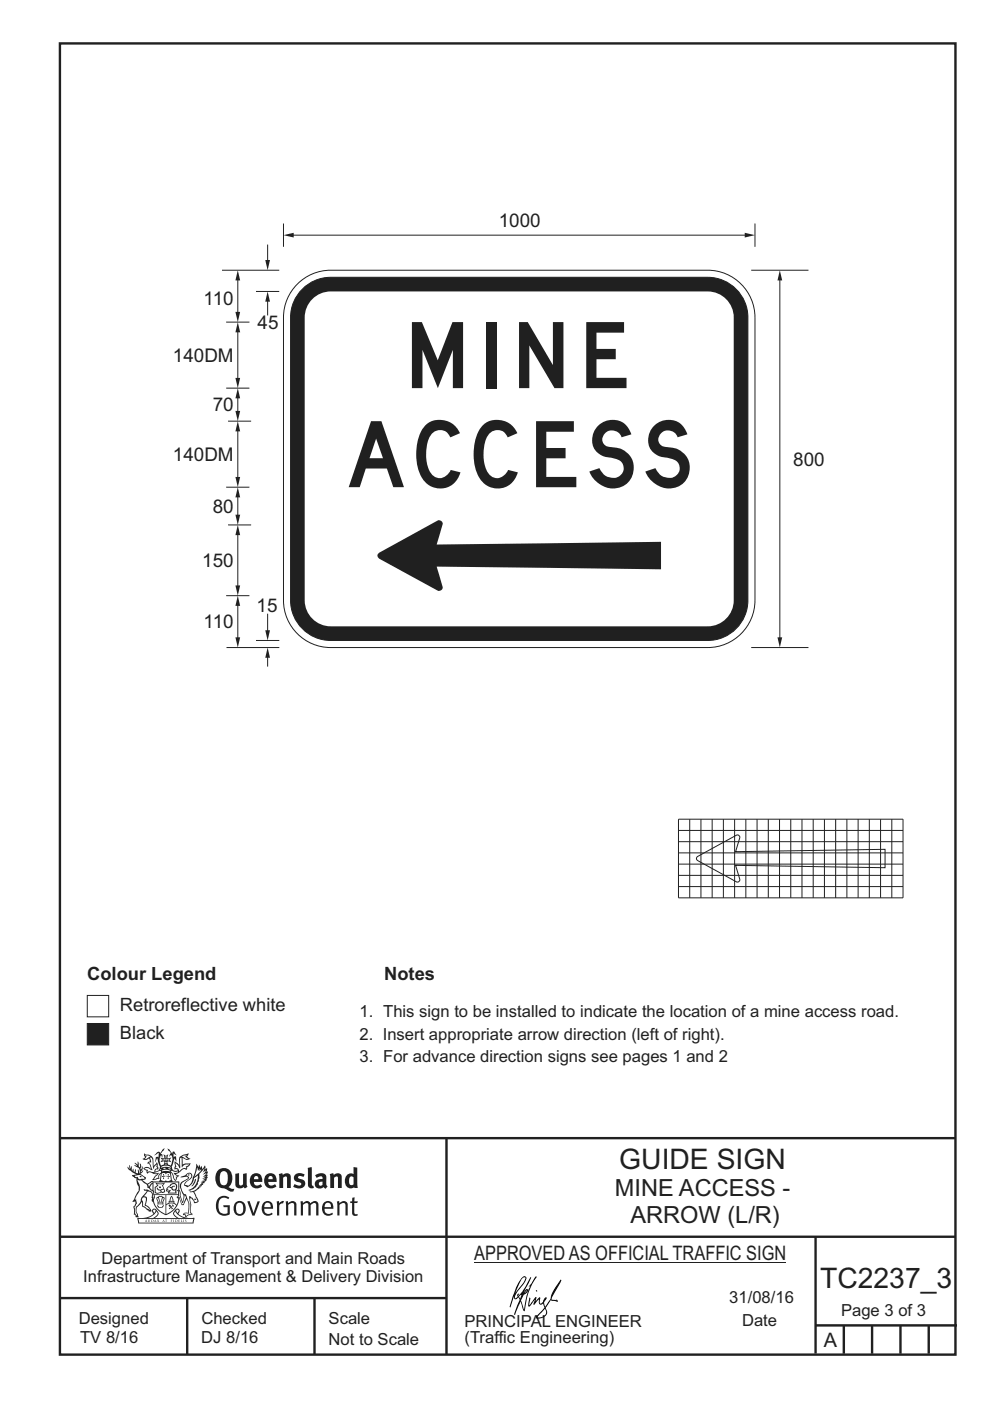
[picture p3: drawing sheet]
<svg xmlns="http://www.w3.org/2000/svg" width="210mm" height="297mm" viewBox="0 0 210 297" stroke-linecap="round" stroke-linejoin="round" font-family="sans-serif">
<g fill="none" stroke="#231f20" stroke-width=".51">
<path d="M12.7 9.2h190v278h-190zM12.7 241.3h189.9M94.7 241.4v45.8M12.7 275.2h82M12.7 262.2h190.1M39.7 275.2v12M66.7 275.2v12M173 262.2v24.8M173 281h30M179 281v6M185 281v6M191 281v6"/>
<path d="M197 281v6"/>
</g>
<g fill="#231f20">
<path d="M47 248.5a2.55 2.55 0 0 0 0 2.7l.3 .1a.81 .81 0 0 0 1-.9v-.6a1.04 1.04 0 0 0-1.1-1.5zM46.3 248.1a1.82 1.82 0 0 1 2.1-.2 1.82 1.82 0 0 1 .9 1.9 2.29 2.29 0 0 1-.8 1.9l.7 .3h.5l-.2 .6a2.87 2.87 0 0 1-2-.7 2.12 2.12 0 0 1-1.7-3.1z" fill-rule="evenodd"/>
<path d="M49.9 248.9l.8-.2v2a.46 .46 0 0 0 .2 .6 .46 .46 0 0 0 .7-.2v-2.2l.7-.2v2.4l.2 .5-.6 .4-.2-.3a1.02 1.02 0 0 1-1.2 .2 1.02 1.02 0 0 1-.6-1.1z" fill-rule="evenodd"/>
<path d="M54 249.5l-.1 .5h.9a.49 .49 0 0 0-.2-.6 .49 .49 0 0 0-.6 .1zM53.4 249.2a1.34 1.34 0 0 1 1.6-.3 1.34 1.34 0 0 1 .6 1.5v.2h-1.7a.77 .77 0 0 0 .5 .8 .77 .77 0 0 0 .9-.3l.3 .4a1.59 1.59 0 0 1-2.1 .2 1.59 1.59 0 0 1-.4-2z" fill-rule="evenodd"/>
<path d="M57 249.5l-.1 .5h.9a.49 .49 0 0 0-.2-.6 .49 .49 0 0 0-.6 .1zM56.4 249.2a1.34 1.34 0 0 1 1.6-.3 1.34 1.34 0 0 1 .7 1.5v.2h-1.8a.77 .77 0 0 0 .5 .8 .77 .77 0 0 0 .9-.3l.3 .4a1.59 1.59 0 0 1-2 .2 1.59 1.59 0 0 1-.5-2z" fill-rule="evenodd"/>
<path d="M59.1 248.9l.8-.2 .1 .4a.95 .95 0 0 1 1-.3 .95 .95 0 0 1 .7 .8v2.3h-.8v-2.3a.46 .46 0 0 0-.8 .1v2.2h-.9z" fill-rule="evenodd"/>
<path d="M62.5 249.1a1.75 1.75 0 0 1 2.1-.1l-.2 .5-.6-.2a.43 .43 0 0 0-.6 .3l.4 .3a1.04 1.04 0 0 1 1.2 1.2 1.04 1.04 0 0 1-1.4 .9l-1.2-.4 .3-.6 1 .4 .4-.4a.88 .88 0 0 0-1-.5l-.4-.2-.1-.4z" fill-rule="evenodd"/>
<path d="M65.3 247.6l.8-.2 .1 3.8 .2 .2 .2 .5a.88 .88 0 0 1-1-.1 .88 .88 0 0 1-.3-1z" fill-rule="evenodd"/>
<path d="M67.8 250.6a.43 .43 0 0 0-.1 .7 .43 .43 0 0 0 .7-.1v-.7zM66.8 249.2a1.7 1.7 0 0 1 2.4 .1v1.8l.3 .4-.4 .5-.5-.3a1.03 1.03 0 0 1-1.7-.2 1.03 1.03 0 0 1 .8-1.5h.7v-.4a.8 .8 0 0 0-1.2 .1z" fill-rule="evenodd"/>
<path d="M69.9 248.9l.8-.2 .1 .4a.95 .95 0 0 1 1-.3 .95 .95 0 0 1 .7 .8v2.3h-.8v-2.3a.46 .46 0 0 0-.8 .1v2.2h-.8z" fill-rule="evenodd"/>
<path d="M74.3 249.5a1.48 1.48 0 0 0 0 1.7l.4 .1 .3-.2v-1.5l-.3-.2zM75 247.4l.8 .2 .1 4.3h-.7l-.1-.2a1.26 1.26 0 0 1-1.4 0 1.26 1.26 0 0 1-.6-1.3 1.29 1.29 0 0 1 .5-1.3 1.29 1.29 0 0 1 1.4-.2z" fill-rule="evenodd"/>
<path d="M46.4 253.9a1.72 1.72 0 0 1 2.2 0l-.2 .3a1.24 1.24 0 0 0-1.4-.1 1.24 1.24 0 0 0-.7 1.3 1.49 1.49 0 0 0 1.3 2l.7-.2v-1.3h-.9l-.1-.4h1.4v2a1.93 1.93 0 0 1-2.2-.1 1.93 1.93 0 0 1-.7-2.2l.2-.7z" fill-rule="evenodd"/>
<path d="M50.3 255.2a1.65 1.65 0 0 0 .3 2.2 .99 .99 0 0 0 1-1.5 .78 .78 0 0 0-.4-.8 .78 .78 0 0 0-.9 .1zM50 254.9a1.33 1.33 0 0 1 1.6-.1 1.33 1.33 0 0 1 .5 1.5 1.31 1.31 0 0 1-1.3 1.5 1.31 1.31 0 0 1-1.3-1.6l.1-.5z" fill-rule="evenodd"/>
<path d="M52.5 254.7l.4-.1 .9 2.6 .8-2.5h.5l-1.1 3h-.5z" fill-rule="evenodd"/>
<path d="M56.2 255.2l-.2 .7h1.4a.7 .7 0 0 0-.3-.8 .7 .7 0 0 0-.9 .1zM55.9 255a1.22 1.22 0 0 1 1.5-.2 1.22 1.22 0 0 1 .5 1.5h-1.9a.93 .93 0 0 0 .5 1 .93 .93 0 0 0 1.2-.2l.1 .3a1.43 1.43 0 0 1-1.7 .1 1.43 1.43 0 0 1-.6-1.7z" fill-rule="evenodd"/>
<path d="M58.7 254.8l.4-.2 .1 .5 .4-.3 .6-.2-.2 .6a.66 .66 0 0 0-.8 .6v1.9h-.4z" fill-rule="evenodd"/>
<path d="M60.6 254.8l.4-.2 .1 .5a.94 .94 0 0 1 1-.4 .94 .94 0 0 1 .8 .7v2.3h-.5l-.1-2.5a.81 .81 0 0 0-1.2 .3v2.2h-.4z" fill-rule="evenodd"/>
<path d="M63.7 254.7l.5-.1 .1 .5 .4-.3a.78 .78 0 0 1 1.1 .3 .9 .9 0 0 1 1-.5 .9 .9 0 0 1 .7 .8v2.3h-.4l-.1-2.5a.67 .67 0 0 0-1.1 .3v2.2h-.5v-2.4l-.4-.2-.7 .4v2.2h-.5z" fill-rule="evenodd"/>
<path d="M69 255.2l-.2 .7h1.4a.7 .7 0 0 0-.3-.8 .7 .7 0 0 0-.9 .1zM68.7 255a1.22 1.22 0 0 1 1.5-.2 1.22 1.22 0 0 1 .5 1.5h-1.9a.93 .93 0 0 0 .5 1 .93 .93 0 0 0 1.2-.2l.1 .3a1.44 1.44 0 0 1-1.7 .1 1.44 1.44 0 0 1-.6-1.7z" fill-rule="evenodd"/>
<path d="M71.4 254.8l.5-.2 .1 .5a.94 .94 0 0 1 1-.4 .94 .94 0 0 1 .7 .7v2.3h-.4l-.1-2.5a.81 .81 0 0 0-1.2 .3v2.2h-.5z" fill-rule="evenodd"/>
<path d="M74.7 254l.5-.2v.9h.7l-.1 .4h-.7l.1 2.2 .1 .1h.5l.1 .3a.75 .75 0 0 1-1.2-.6v-2h-.4v-.4h.4z" fill-rule="evenodd"/>
<path d="M30.8 244.9l1.1 .3-.9 .5h-.4l.5-.5zM31.8 245.5l.2-.1a2.44 2.44 0 0 1 .4 2l.1 .4 .7-1-.1 .6 .3 .3a.57 .57 0 0 0-.6 .8l-1-.2-.5 .2 .1-.5-.7-.2 .6-.2 1 .5 .1-.1-.6-1.3-.2-.1 .5-.1zM30.7 244.5l-.2 .4 .3 .4-.6 .4a1.04 1.04 0 0 0 1.4-.1l.2 .7h-.4l-.2 .4a.94 .94 0 0 1 .9 1.1l-.2-.1a1.16 1.16 0 0 0-1.5-.1l.3 .4 .4 .2 .1 .5 .2 .2v-.2a.94 .94 0 0 1 1.1 .2h.9l-1.2 1.2a1.13 1.13 0 0 0 1.2-.2l.4-.1-.1-.4 .5-.7a.83 .83 0 0 0-.6 1.1l-.3-.1-.7 .3 1.1-1.4-.5 .2-.5-.1 1.3-.5-.2-.2-.8 .4v-.3l.2-.2 .3 .1 .1-.3-.2-.4v-.6l-.2-.3-.6 .9v-.7a1.42 1.42 0 0 0-1.7-1.8z" fill-rule="evenodd"/>
<path d="M38.5 245.3l.5-.3 .7-.1-.6 .3 .8 .5h-.3zM38.3 245.5h.2l.1 2a1.69 1.69 0 0 1 1.5-.7l-.7 .5 .1 .5a1.1 1.1 0 0 0-1.5 .6l-.1-.5-.2-.2h-.5l.2-.4-.2-.7a1.42 1.42 0 0 1 .8 1.1l.2-.1zM37.1 246.2l.1 1-.2 .3v.5l.6-.1 .1 .2a.96 .96 0 0 1-1.1-.1l-.1 .1a1.06 1.06 0 0 0 1.3 .2v.1a.72 .72 0 0 1-1 .2l.3 .5 .6 .3-.4 .1-.1 .7-.3-.4-.3-1.1-.4-.4 .4 .9a1.54 1.54 0 0 0 .6 1.2l.2-.3a.58 .58 0 0 1 .5-.7l.1-.2h-.3l-.4-.3 .9-.5a.93 .93 0 0 1 1.1-.5l.1 .2 .2-.1 .1-.5a.99 .99 0 0 0 .7-.9l-1.3 .1-.4 .3v-1.5l.9 .4 .8-.3h-.3l-.5-.4 .4-.7-.7 .2a1.46 1.46 0 0 0-1.3 2.1v.4l-.2-.4z" fill-rule="evenodd"/>
<path d="M35.6 248.9l.2 .1-.1 .4h.3l-.3 .1v.5l-.1-.6h-.3l.3-.1z" fill-rule="evenodd"/>
<path d="M34.6 248.9l.2 .1-.1 .3 .4 .1h-.4v.6l-.1-.5-.3-.1h.3z" fill-rule="evenodd"/>
<path d="M34.3 248.8a.57 .57 0 0 1 .9 .2 .57 .57 0 0 1 .9-.2l.2 1.4-.2 .1a.57 .57 0 0 1-.9-.1 .69 .69 0 0 1-1.1 0zM34.2 248.1l-.3 2.1-.2 .4h2.9l-.1-.4-.3-2.1h-.2v.3l-.8-.1-.9 .1 .1-.3z" fill-rule="evenodd"/>
<path d="M34.2 252.4a.3 .3 0 0 0 .6 0 .3 .3 0 0 0-.6 0zM33.3 251l.3 .3-.3 .3a.79 .79 0 0 0 0 1.3l.8-.2-.1-.3a.55 .55 0 0 1-.7-.6h.1l.1 .3 .4 .1 .8-.2-.4-.7 .4-.3-.7 .1zM33 250.7l1.1 .2 .9-.2-.4 .7 .4 1.1a.56 .56 0 0 1-.8 .3l-.2 .1a.73 .73 0 0 1-.9 .1 .73 .73 0 0 1-.3-.9v-.4l.5-.4z" fill-rule="evenodd"/>
<path d="M35.6 251.9l.7-.5a.58 .58 0 0 1 1-.1 .58 .58 0 0 1-.5 .9l-.2-.3a.43 .43 0 0 1 .6-.3v-.1a.57 .57 0 0 0-.8 .2l-.2-.1-.3 .2 .4 .1a.55 .55 0 0 0 .9 .5v.5h-1.3l.3-.4-.1-.2-.6 .1 .2-.2-.2-.1zM35.4 251.8l-.1 .2a.39 .39 0 0 0 .2 .7l.3-.1-.2 .5h1.9l-.1-.8a.86 .86 0 0 0-.1-1.4 .86 .86 0 0 0-1.3 .4z" fill-rule="evenodd"/>
<path d="M36 254.8h.8v.2h-.8zM36.4 253.8l.2 .8h-.4zM36.4 253.5l-.3 .5-.1 .6h-.2v.4l-.7 .4 .1 .2a1.48 1.48 0 0 1 2.2 .1l.2-.1-.6-.5v-.5h-.2l-.1-.6z" fill-rule="evenodd"/>
<path d="M35.8 255.4l.3 .1 .2 .3 .3-.2-.2-.2a.38 .38 0 0 1 .4 .5l-.1-.2-.3 .3 .3 .2-.3 .2-.1-.3-.4 .3-.1-.2 .4-.3-.2-.1-.1 .1z" fill-rule="evenodd"/>
<path d="M34.5 254h.2v.2l-.3 .6h-.1zM33.6 255.3h.9v.2a.55 .55 0 0 1-.8 .4v-.2h-.2zM33.4 254h.2l.2 .8h-.2zM33.6 255h.8l.1 .1-.8 .1zM33.8 253.7h.5l-.2 1.1h-.2zM33.3 253.8l-.1 .3 .3 1.2a.48 .48 0 0 0-.1 .5 .48 .48 0 0 0 .4 .3l.6-.1a.49 .49 0 0 0 .2-.7l.3-1.2-.1-.3a1.42 1.42 0 0 0-1.5 0z" fill-rule="evenodd"/>
<path d="M33.6 251.6h.5l.1 .3h-.4z" fill-rule="evenodd"/>
<path d="M41.3 250.1l.3-.2-.2 .9-.6 .7h-.2l.5-.7z" fill-rule="evenodd"/>
<path d="M39.7 249l.3-.2 .5 .2a.88 .88 0 0 1-.6 1.1 1.22 1.22 0 0 0-.8 1.3l.5 .2a.72 .72 0 0 0 .9-.4l.5-.8 .2-.6 .8-.6v.3a2.85 2.85 0 0 1-2 2.8l.1 .1a2.13 2.13 0 0 0 1.9-1.5l-.1-.2a2.01 2.01 0 0 0 .3-1.8l1.2-1.3-.4 1 .7-.5-.7 1 .8-.4-.8 .8 .7-.1-.9 .5 .8-.1-.8 .4h.7l-.8 .3 .3 .2h-.4l.2 .4-.4-.1 .2 .3h-.4l.1 .3h-.1a2.16 2.16 0 0 1-2 1l.1 .2h.4a.76 .76 0 0 1 .7 .7l.5 1.2-.6 .2a1.45 1.45 0 0 0-1.2-1.3l.3 1.8-.1 1.9 .4 .2a1.07 1.07 0 0 0-1.2 .4v-.3l-.5-.2a.87 .87 0 0 1 1-.1l.1-.7a4.4 4.4 0 0 0-.6-3.1l-.1-.3h-.2a2.16 2.16 0 0 1-.7-2.2l.3-.3 1.2-.8a.55 .55 0 0 0-.4-.7zM37.8 252.4a.76 .76 0 0 1 .3 1.1l.6 1.6 .4-1.7 .2 .1a.61 .61 0 0 1-.1 .9l-.3 .9h-.2l-.7-1.6-.3 .1a1.18 1.18 0 0 0 .1-1.4zM41.8 247.5l.2 .8 .3-.6v.6l.3-.5a1.9 1.9 0 0 1-1.1 1.4l-.3 .3zM38.2 249.6l1.4-.1 .2 .1v.3l-.5 .3a1.26 1.26 0 0 0-1 1.9l.2 .7a1.84 1.84 0 0 1 .2 2l-.4-1.3a.96 .96 0 0 0-.4-1.3l-.4 .3a.78 .78 0 0 1-.1 1.3l.2 .2h.4l.4 1.1a.38 .38 0 0 0 .2 .4 .38 .38 0 0 0 .4-.1l.6-1.2a2.94 2.94 0 0 1 .3 2.5v.5l-.8-.1-.3 .4v.2l.4-.1 .1 .4 .2 .1a1.02 1.02 0 0 1 1.3-.5l-.1-.4-.3-.1 .2-1.7-.3-1.4 .1 .1a1.14 1.14 0 0 1 .7 .9 .63 .63 0 0 0 .9-.2 .63 .63 0 0 0-.2-.8l-.6-1.3 .9-.6 .2-.3 .2-.1v-.2h.3l-.1-.3h.4l-.1-.3 .5-.1-.2-.2 .5-.4 .1-.2-.3 .1 .5-.6-.3 .1 .3-.6-.4 .1 .4-.5v-.3l-.3 .2 .1-.6v-.3l-.4 .3-.1-.8-.5 .8-.2-.7-.2 .5-.3-.8-.1 .6-.5-.8-.1 1.4-.7 1.9a1.81 1.81 0 0 1-.9 1.4l-.6-.2a1.75 1.75 0 0 1 1.1-1.2 .75 .75 0 0 0 .1-1.3 .75 .75 0 0 0-1.2 .5z" fill-rule="evenodd"/>
<path d="M41.2 254.2l.3-.1 .1 .3h-.4z" fill-rule="evenodd"/>
<path d="M29.4 258.4h11.6l-.2 .8h-11.3zM31.3 258.2l.5-.1a2.48 2.48 0 0 0 1.4-1.3l.2 .6-.5 .5-.4 .3zM32.5 256.6l.3-.2 .2 .2-.3 .6zM37.2 256.8a2.65 2.65 0 0 0 1.8 1.4h-1.1l-.5-.3-.5-.5zM37.4 256.6l.2-.2 .3 .2-.3 .6zM29.2 258.2l.1 1.2h11.7l.3-1.1-.2-.1a4.1 4.1 0 0 1-3.3-.9l.3-.4-.1-.5a1.06 1.06 0 0 0-1.3 .9l.2 .4 .6 .5h-4.7l.3-.1a.84 .84 0 0 0 .6-.7 .84 .84 0 0 0-.5-.9l-.3-.2-.5 .1-.1 .5 .3 .4a4.2 4.2 0 0 1-3.4 .9z" fill-rule="evenodd"/>
<path d="M31 258.7l.1 .2h-.2zM31 258.6l-.3 .5 .4-.1 .2 .1z" fill-rule="evenodd"/>
<path d="M31.3 258.6h.2v.4a.25 .25 0 0 0 .3-.1 .25 .25 0 0 0-.1-.3h.1a.29 .29 0 0 1 0 .4 .29 .29 0 0 1-.4 0 .29 .29 0 0 1 0-.4z" fill-rule="evenodd"/>
<path d="M32.2 258.6a.22 .22 0 0 1 .3 .2 .22 .22 0 0 1-.3 .2zM32 258.6v.5a.33 .33 0 0 0 .5-.1 .33 .33 0 0 0 0-.4 .33 .33 0 0 0-.5 0z" fill-rule="evenodd"/>
<path d="M32.9 258.7l.1 .2h-.2zM32.9 258.6l-.2 .5 .3-.1 .2 .1z" fill-rule="evenodd"/>
<path d="M33.3 258.6h.2v.2l.3-.2-.2 .2 .2 .3-.3-.2-.1 .2h-.1l.2-.3z" fill-rule="evenodd"/>
<path d="M34.7 258.7l.1 .2h-.2zM34.7 258.6l-.3 .5 .4-.1 .2 .1z" fill-rule="evenodd"/>
<path d="M35 258.6h.4h-.1v.5h-.2l.1-.5z" fill-rule="evenodd"/>
<path d="M36.2 258.6h.3h-.2v.2h.2h-.2l.1 .3h-.2z" fill-rule="evenodd"/>
<path d="M36.7 258.6h.2v.5h-.2z" fill-rule="evenodd"/>
<path d="M37.3 258.6a.22 .22 0 0 1 .3 .2 .22 .22 0 0 1-.3 .2zM37.1 258.6v.5a.33 .33 0 0 0 .5-.1 .33 .33 0 0 0 0-.4 .33 .33 0 0 0-.5 0z" fill-rule="evenodd"/>
<path d="M37.8 258.6h.3h-.1v.2h.1h-.1v.2l.1 .1h-.3z" fill-rule="evenodd"/>
<path d="M38.3 258.6h.3l-.1 .4 .2 .1h-.4z" fill-rule="evenodd"/>
<path d="M38.9 258.6h.2v.5h-.2z" fill-rule="evenodd"/>
<path d="M39.3 258.6h.2l-.2 .1 .2 .2-.1 .2h-.1v-.2l.2 .1z" fill-rule="evenodd"/>
<path d="M34.2 247.4a1.51 1.51 0 0 1 2 .2 2.67 2.67 0 0 0-2.1 0zM35.7 247.6l.4 .2 .1 .2-.4-.1zM34.6 247.7l.4-.1 .2 .2h-.4zM34 247.9l.3 .1-.3 .1zM34.9 246.9l.3-.2 .2 .2zM34.9 245.7h.2v.4h-.2zM35 245.1l.2 .2 .2-.2-.1 .4h-.2zM35.1 246.3h.2l.1 .4-.2-.2-.2 .2zM35.3 245.7h.2v.4h-.2zM34.4 245.7l.3 .1v.2l-.3 .1 .2-.2zM35.7 245.8l.3-.1-.2 .2 .2 .2-.4-.1zM32.7 244.9l1-.5-.1 1-.2-.1-.4 .1-.2 1.1 .5-1 .2 .9a1.84 1.84 0 0 1 .3 1.7l.4 .1a2.48 2.48 0 0 1 2.2 .1l.2-.3-.2-.7 .7-1.7 .4 .6-.2-1-.2-.1-.2 .3v-.9l.6 .4-.6-.7h-.3l-.1 .4-.5-.8-.5-.3 .2 .4 .5 .6-.4 .7 .4-.3a2.06 2.06 0 0 1 0 2.2l-.6-.2-.1-.6 .1-.1 .8 .2-.4-.5 .4-.5-.7 .2-.2-.2 .2-.7-.5 .4-.5-.4 .2 .7-.2 .2-.7-.2 .4 .5-.4 .5 .7-.2 .2 .1-.2 .6-.5 .2a2.02 2.02 0 0 1 0-2.2l.3 .5-.1-.6-.3-.1 .8-1.2-.5 .3-.4 .7-.2-.3a.8 .8 0 0 0-.8 .5z" fill-rule="evenodd"/>
<path d="M29.2 250.1l.3 .2a.61 .61 0 0 1 .8 .3l.3 .2a.8 .8 0 0 1 .6 1l.4 .1 .5 .6a1 1 0 0 1 .5 1l-.1 .7v-.5h-.1a.96 .96 0 0 0-.8-1.3l-.3-.2h-.6l-.1-.1-.2 .1 .2 .3h.5l-1.1 1.4-.2 .9-.4 .6a1.33 1.33 0 0 0-.5 1.8l.2 .5a1.26 1.26 0 0 1-.5-1.4l-.1-.4a1.56 1.56 0 0 0 .4-1.7l-.3 .2 .2-.5a3.2 3.2 0 0 0 .7-3zM30.4 253.9h.4a2.06 2.06 0 0 1-.1 1.6l.7 .5 .4 .5-.6-.2-.8-.6-.1-.9a.51 .51 0 0 1 .1-.9zM28.6 249.3a1.52 1.52 0 0 1 2.1 .6l-1.1 .1-.2-.1-.2-.4-.4 .1zM27.5 247v.8l-.3-.4-.2 .1a3.1 3.1 0 0 0 2 1.5l-1 .1 .5 .6 .5 .1v1.1a1.84 1.84 0 0 1-.2 2.5l-.4 .9-.4 .4 .3 .1 .4-.1 .1 .4-.2 .5-.3 .2 .1 1.8 .2-.1 .2 .6h.2l.4-.1-.1-.5a1.3 1.3 0 0 1-.1-1.6l.8-1.1 .2 1.1 .6 .2 .4 .6 .2-.2 .2 .4 .5-.1a1.85 1.85 0 0 0-1.2-1.3l.1-.3a1.39 1.39 0 0 0 0-1.5h-.5l.5-.6a.66 .66 0 0 1 .9-.4 .66 .66 0 0 1 .3 .9l-.1 .4h.2v.1l-.2 .3 .2 .5 .2-.3a2.24 2.24 0 0 0 .1-2.2 .73 .73 0 0 1-.7-.6 .73 .73 0 0 1 .5-.8l.1-.2a.94 .94 0 0 0-.9 .8 .48 .48 0 0 1-.1-.5 .48 .48 0 0 1 .5-.3l.5-.3a.51 .51 0 0 0-.8 .2l-.5 .3-1-.8 .6-.1 .1-.5-1.1-.7 .5-.4v-.4l-.5 .5 .1-.2a.69 .69 0 0 0 .2-1.1v.5l-.3 .2 .1-1.1-.3-.2 .1 .6-.1 .2-.4-1.2v.6l-.7-.3 .6 .6-.6-.2 .2 .3a1 1 0 0 1 .8 1.5l-.2-.8v.8l-.5-.2-.1-.7-.2 .6-.2-.1v-.6l-.2 .4-.2-.2 .1-.7-.2 .5z" fill-rule="evenodd"/>
<path d="M29.5 249.5l.3-.2 .3 .3z" fill-rule="evenodd"/>
<path d="M32.4 250.5h5.6v2l-.2-.1v-1.7h-5.2v2.5h5.2v-.8l.1 .2-.1 1.1v-.3h-2.5v4a4.1 4.1 0 0 0 2.6-3.6l.1-.1a4 4 0 0 1-2.8 3.9 4.2 4.2 0 0 1-2.8-4.7l.1 1.3 .1-.1a3.8 3.8 0 0 0 2.5 3.3v-4h-2.5l-.2-.9z" fill-rule="evenodd"/>
<circle cx="40" cy="249.1" r=".17"/>
</g>
<path d="M100.6 267.7h66.2" fill="none" stroke="#231f20" stroke-width=".21"/>
<g fill="#000">
<path d="M111.6 273.7l.2-.2-.5 .7zM110.4 274.5l.2 .1-.3 .8-.2-.5zM110.9 270.9h.5a9.3 9.3 0 0 1-2 3.1l-.1 .3 1-2.5zM110.6 271a14.7 14.7 0 0 0-2.2 4.9l-.3 1.2 .1 .1 .8-2.3a.42 .42 0 0 0 .2 .6 .42 .42 0 0 0 .6-.3l.2-.1 .2 .5-1.1 3.2h.2l1.1-2.9 .6 1.9 .2 .2 .2-.5a13.5 13.5 0 0 1 2-6.2l.4-.5-.1-.2-1.6 2.1 .4-.1a14.9 14.9 0 0 0-1.3 5.1l-.4-1.1a1.39 1.39 0 0 1 .2-1.9l.1-.2a.92 .92 0 0 0 .8-1.2 .75 .75 0 0 0-.8 .7l-.1 .2 1.6-3.4h-.1l-.4 .7a10.5 10.5 0 0 1-2.2 3.3l.2-.5a.32 .32 0 0 0-.4 .2 .32 .32 0 0 0 .1 .4l-.5 .4a3.2 3.2 0 0 1 1.1-2.3l.5-.6a2.49 2.49 0 0 0 .7-1.6l-.4-.2z" fill-rule="evenodd"/>
<path d="M113.7 273.6l.3 .2h-.3z" fill-rule="evenodd"/>
<path d="M115.6 277.5a1.15 1.15 0 0 1 .1 1.3 1.15 1.15 0 0 1-1.2 .5l-.6 .1zM112.2 275.2l-.2 1.6 .2 .2 1.2-1.5-.2 1.1 1.1-1.1a.94 .94 0 0 0 .4 1.1l.5-.3 .3 .9-1.2 1.3a.98 .98 0 0 0-.5 1 1.9 1.9 0 0 0 2.3-1.3l-.1-.2a1.02 1.02 0 0 1 .2-1.4l.6-1 1.5 .3-.2-.4v.2l-1.1-.1v-.3l2-3.6 .1-.2-.2-.2-1.7 2.8a6.6 6.6 0 0 1-1.6 2.9l-.1-.2a1.01 1.01 0 0 1 .4-1.4l.1-.2-.3-.1-.4 .4-.1 .5-.6 .4-.1-.4 .1-.9-.2-.1-.9 1 .3-1h-.2l-1.4 1.8 .3-1.5v-.1z" fill-rule="evenodd"/>
</g>
<path d="M18.5 211.1h4.6v4.5h-4.6z" fill-rule="evenodd" fill="#fff" stroke="#231f20" stroke-width=".21"/>
<path d="M18.5 217h4.6v4.5h-4.6z" fill-rule="evenodd" fill="#231f20" stroke="#231f20" stroke-width=".21"/>
<path d="M63.5 59.8a10 10 0 0 1 6.6-2.5h80a10 10 0 0 1 10 10v60a10 10 0 0 1-10 10h-80a10 10 0 0 1-10-10v-60a10 10 0 0 1 3.4-7.5z" fill-rule="evenodd" fill="#fff" stroke="#231f20" stroke-width=".21"/>
<path d="M64.1 61.3a8.5 8.5 0 0 1 6-2.5h80a8.5 8.5 0 0 1 8.5 8.5v60a8.5 8.5 0 0 1-8.5 8.5h-80a8.5 8.5 0 0 1-8.5-8.5v-60a8.5 8.5 0 0 1 2.5-6z" fill-rule="evenodd" fill="#231f20" stroke="#1d1f21" stroke-width=".21"/>
<path d="M66.2 63.4a5.5 5.5 0 0 1 3.9-1.6h80a5.5 5.5 0 0 1 5.5 5.5v60a5.5 5.5 0 0 1-5.5 5.5h-80a5.5 5.5 0 0 1-5.5-5.5v-60a5.5 5.5 0 0 1 1.6-3.9z" fill-rule="evenodd" fill="#fff"/>
<path d="M165.4 59.3v76" fill="none" stroke="#231f20" stroke-width=".21"/>
<g fill="#231f20">
<path d="M164.9 135.1h1l-.5 2.2z"/>
<path d="M165.4 57.3l.5 2.2h-1z"/>
</g>
<path d="M60.1 47.4v4.9M62.1 49.9h96.1M160.1 47.4v4.9" fill="none" stroke="#231f20" stroke-width=".21"/>
<g fill="#231f20">
<path d="M60.1 49.9l2.2-.5v1z"/>
<path d="M158 49.4l2.1 .5-2.1 .5z"/>
</g>
<path d="M159.3 57.3h12.2M50.4 113.3v11M159.3 137.3h12.2" fill="none" stroke="#231f20" stroke-width=".21"/>
<g fill="#231f20">
<path d="M49.9 124.1h1l-.5 2.2z"/>
<path d="M50.4 111.3l.5 2.2h-1z"/>
</g>
<path d="M50.4 91.3v10" fill="none" stroke="#231f20" stroke-width=".21"/>
<g fill="#231f20">
<path d="M49.9 101.1h1l-.5 2.2z"/>
<path d="M50.4 89.3l.5 2.2h-1z"/>
</g>
<path d="M48 103.3h4.9M48.4 111.3h4.9M50.4 105.3v4" fill="none" stroke="#231f20" stroke-width=".21"/>
<g fill="#231f20">
<path d="M50.4 103.3l.5 2.2h-1z"/>
<path d="M49.9 109.1h1l-.5 2.2z"/>
</g>
<path d="M50.4 70.3v10" fill="none" stroke="#231f20" stroke-width=".21"/>
<g fill="#231f20">
<path d="M49.9 80.1h1l-.5 2.2z"/>
<path d="M50.4 68.3l.5 2.2h-1z"/>
</g>
<path d="M48 82.3h4.9M48.4 89.3h4.9M50.4 84.3v3" fill="none" stroke="#231f20" stroke-width=".21"/>
<g fill="#231f20">
<path d="M50.4 82.3l.5 2.2h-1z"/>
<path d="M49.9 87.1h1l-.5 2.2z"/>
</g>
<path d="M48 68.3h4.9M56.8 130.1v3.7" fill="none" stroke="#231f20" stroke-width=".21"/>
<path d="M56.3 133.6h1l-.5 2.2z" fill="#231f20"/>
<path d="M54.3 135.8h4.9M56.8 139.3v2" fill="none" stroke="#231f20" stroke-width=".21"/>
<path d="M56.8 137.3l.5 2.2h-1z" fill="#231f20"/>
<path d="M56.8 51.9v3.4" fill="none" stroke="#231f20" stroke-width=".21"/>
<path d="M56.3 55.1h1l-.5 2.2z" fill="#231f20"/>
<path d="M54.3 61.8h4.9M56.8 63.8v3.1" fill="none" stroke="#231f20" stroke-width=".21"/>
<path d="M56.8 61.8l.5 2.2h-1z" fill="#231f20"/>
<path d="M50.4 59.3v7M48 137.3h11.2" fill="none" stroke="#231f20" stroke-width=".21"/>
<g fill="#231f20">
<path d="M49.9 66.1h1l-.5 2.2z"/>
<path d="M50.4 57.3l.5 2.2h-1z"/>
</g>
<path d="M48 126.3h4.9M50.4 128.3v7" fill="none" stroke="#231f20" stroke-width=".21"/>
<g fill="#231f20">
<path d="M50.4 126.3l.5 2.2h-1z"/>
<path d="M49.9 135.1h1l-.5 2.2z"/>
</g>
<path d="M47.1 57.3h12.1" fill="none" stroke="#231f20" stroke-width=".21"/>
<path d="M80.2 117.4l12.8-7.1a.82 .82 0 0 1 .9 .8l-1.3 4.4 47.6-.6v5.8l-47.6-.6 1.3 4.4a.82 .82 0 0 1-.9 .8l-12.6-6.9a.71 .71 0 0 1-.2-1z" fill-rule="evenodd" fill="#231f20"/>
<g fill="none" stroke="#231f20" stroke-width=".21">
<path d="M143.9 173.7h47.6v16.7h-47.6zM143.9 178.5h47.6M143.9 176.1h47.6M146.3 173.7v16.7M148.7 173.7v16.7M151.1 173.7v16.7M153.4 173.7v16.7M155.8 173.7v16.7M158.2 173.7v16.7M160.6 173.7v16.7M163 173.7v16.7M165.3 173.7v16.7"/>
<path d="M167.7 173.7v16.7M170.1 173.7v16.7M172.5 173.7v16.7M174.9 173.7v16.7M177.2 173.7v16.7M179.6 173.7v16.7M182 173.7v16.7M184.4 173.7v16.7M186.8 173.7v16.7M189.2 173.7v16.7M143.9 188h47.6M143.9 185.6h47.6"/>
<path d="M143.9 183.2h47.6M143.9 180.8h47.6M147.8 181.7l8.4-4.6a.5 .5 0 0 1 .7 .4l-.9 3.1 31.7-.5v3.9l-31.7-.5 .9 2.9a.5 .5 0 0 1-.2 .5 .5 .5 0 0 1-.5 .1l-8.2-4.5a.5 .5 0 0 1-.2-.8z"/>
</g>
<g font-size="14" fill="#231f20">
<text x="87.4" y="82.3">MINE</text>
<text x="74" y="103.3">ACCESS</text>
</g>
<g font-size="6" fill="#231f20">
<text x="131.3" y="247.9">GUIDE SIGN</text>
<text x="174" y="273">TC2237_3</text>
</g>
<g font-size="5" fill="#231f20">
<text x="130.4" y="253.7">MINE ACCESS -</text>
<text x="133.7" y="259.2">ARROW (L/R)</text>
</g>
<g font-size="4.2" fill="#231f20">
<text x="100.6" y="267.2">APPROVED AS OFFICIAL TRAFFIC SIGN</text>
<text x="174.7" y="285.6">A</text>
</g>
<g font-size="4" fill="#231f20">
<text x="105.8" y="48.1">1000</text>
<text x="43.2" y="64.7">110</text>
<text x="54.6" y="69.7">45</text>
<text x="36.7" y="76.7">140DM</text>
<text x="45.1" y="87.2">70</text>
<text x="36.7" y="97.7">140DM</text>
<text x="168.2" y="98.7">800</text>
<text x="45.1" y="108.7">80</text>
<text x="42.9" y="120.2">150</text>
<text x="54.4" y="129.8">15</text>
<text x="43.2" y="133.2">110</text>
</g>
<g font-size="3.9" fill="#231f20">
<text x="18.5" y="207.8">Colour Legend</text>
<text x="81.5" y="207.8">Notes</text>
<text x="25.4" y="214.3">Retroreflective white</text>
<text x="25.4" y="220.4">Black</text>
</g>
<g font-size="3.5" fill="#231f20">
<text x="76.3" y="215.7">1. This sign to be installed to indicate the location of a mine access road.</text>
<text x="76.3" y="220.4">2. Insert appropriate arrow direction (left of right).</text>
<text x="76.3" y="225.2">3. For advance direction signs see pages 1 and 2</text>
<text x="21.5" y="267.9">Department of Transport and Main Roads</text>
<text x="17.7" y="271.8">Infrastructure Management &amp; Delivery Division</text>
<text x="16.7" y="280.7">Designed</text>
<text x="42.7" y="280.7">Checked</text>
<text x="69.7" y="280.7">Scale</text>
<text x="98.5" y="281.4">PRINCIPAL ENGINEER</text>
<text x="154.7" y="276.2">31/08/16</text>
<text x="157.4" y="281.2">Date</text>
<text x="178.4" y="279">Page 3 of 3</text>
<text x="17" y="284.8">TV 8/16</text>
<text x="42.7" y="284.8">DJ 8/16</text>
<text x="69.7" y="285.2">Not to Scale</text>
<text x="98.5" y="284.8">(Traffic Engineering)</text>
</g>
</svg>
